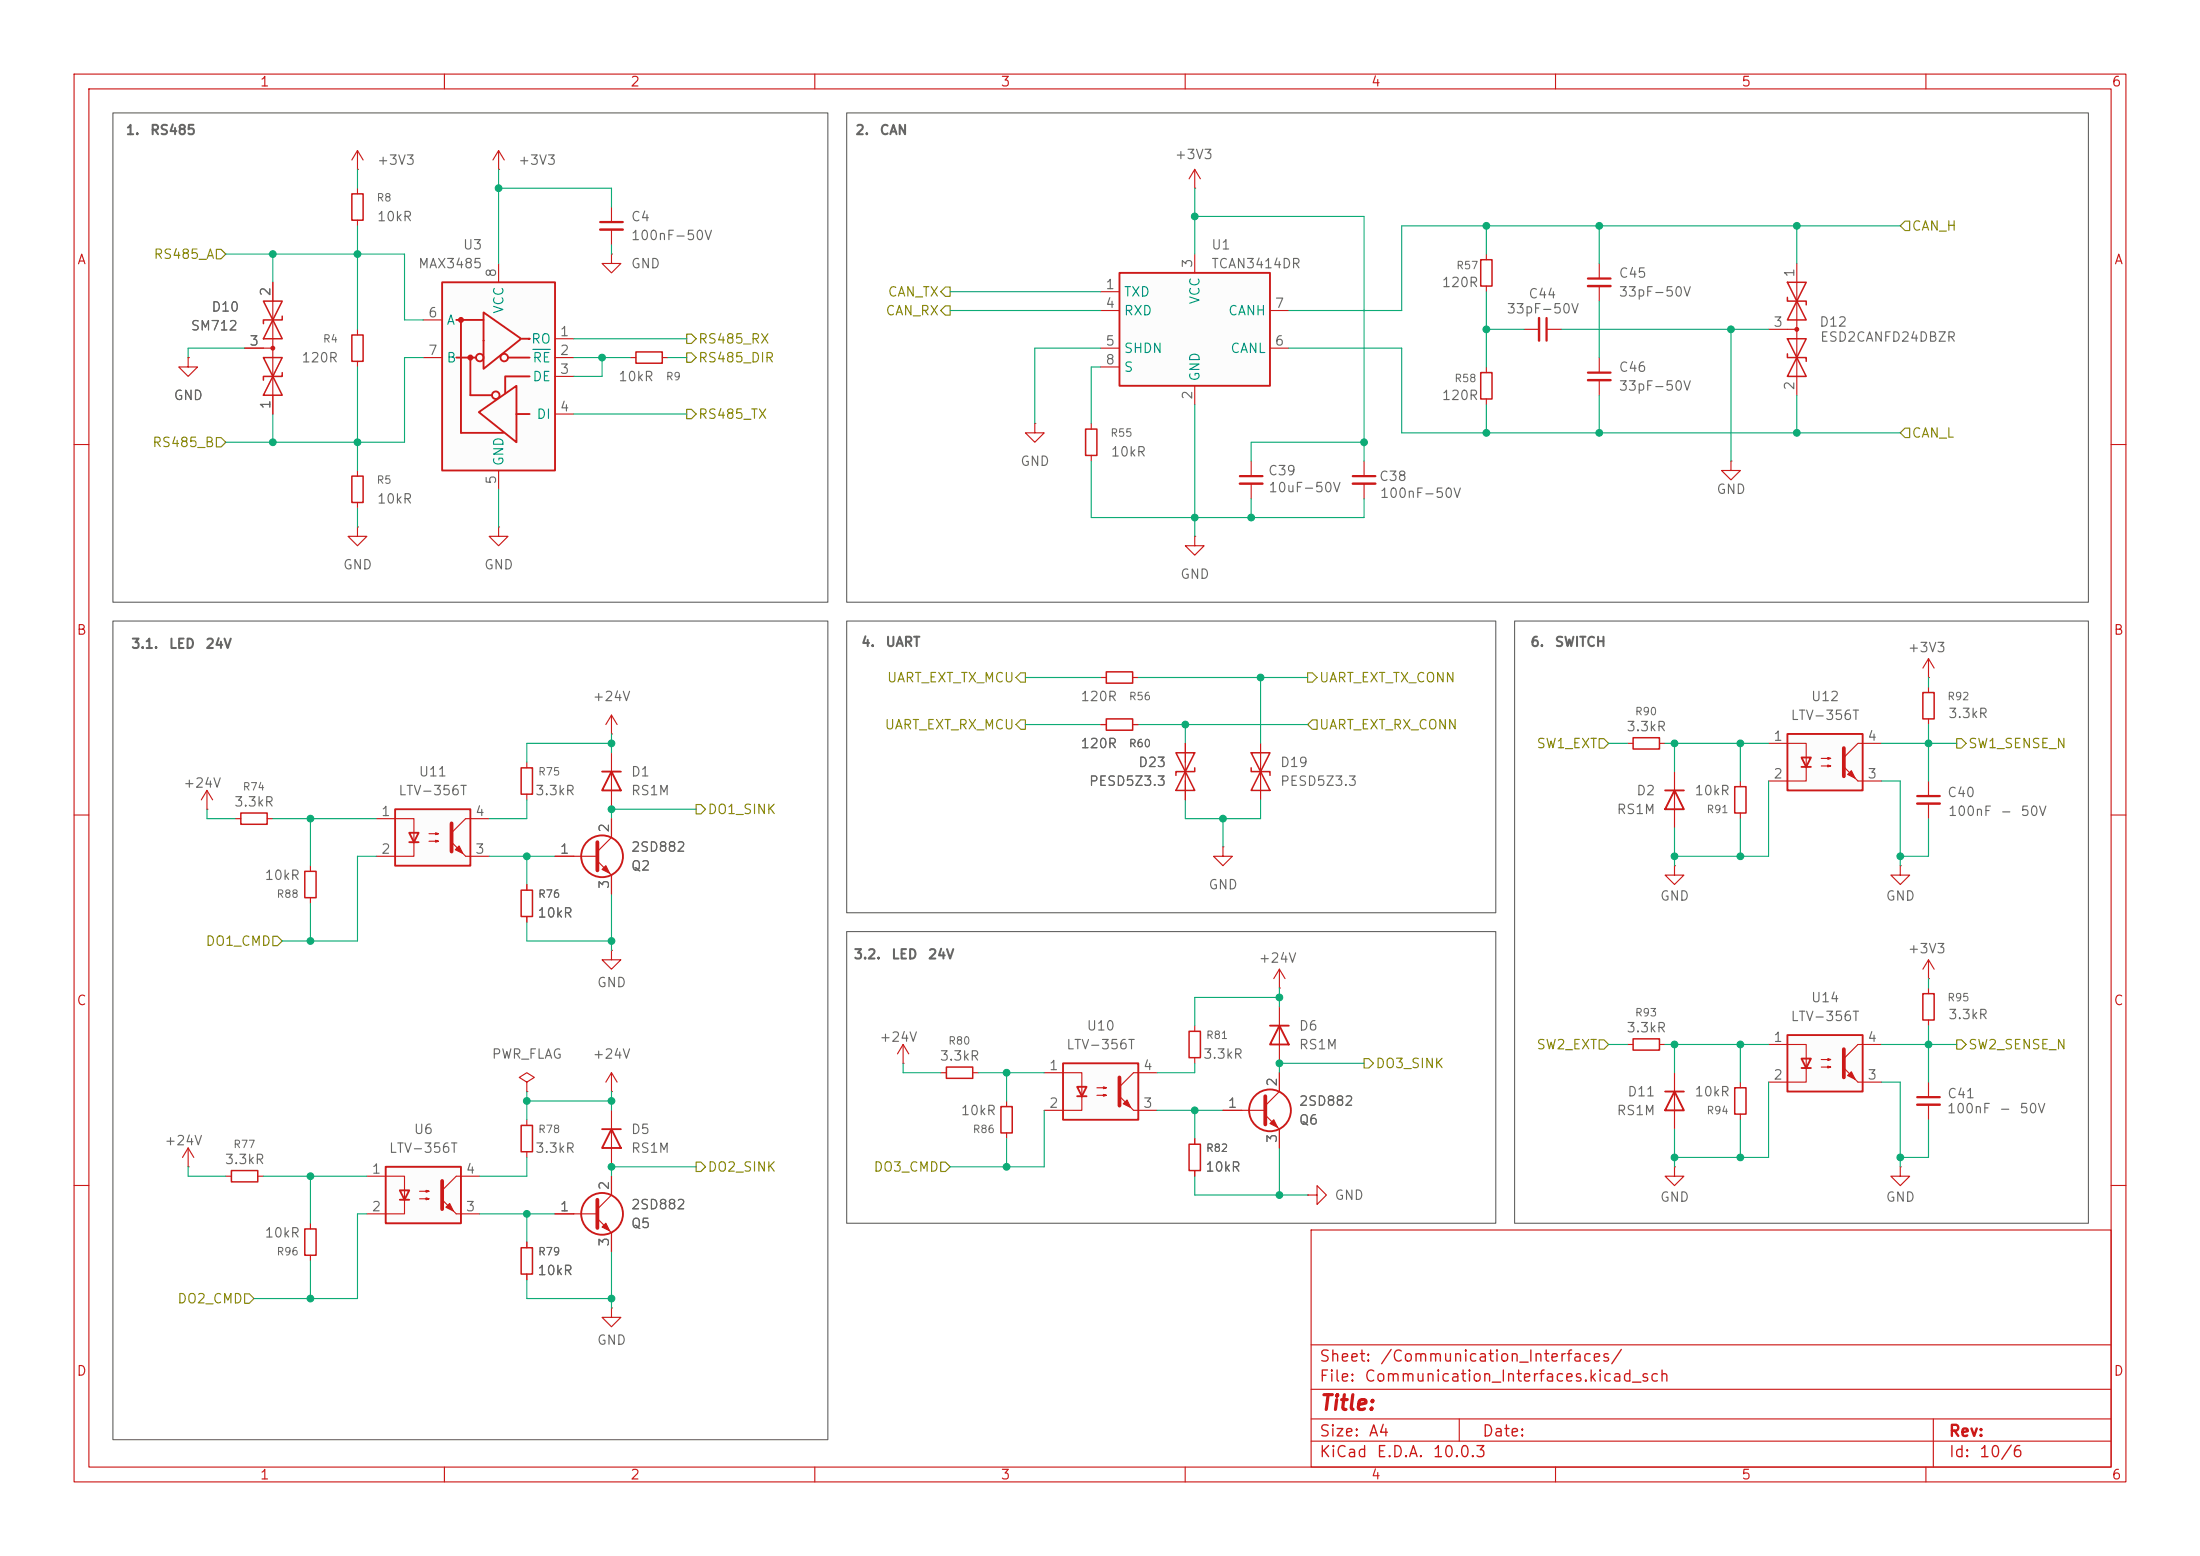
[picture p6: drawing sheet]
<svg xmlns="http://www.w3.org/2000/svg" width="297mm" height="210mm" viewBox="0 0 297 210" stroke-linecap="round" stroke-linejoin="round" font-family="sans-serif">
<g fill="none" stroke="#cc1918" stroke-width=".15">
<path d="M10 10h277v190h-277zM12 12h273v186h-273zM60 10v2M110 10v2M160 10v2M210 10v2M260 10v2M48.3 22.9h.1M48.3 20.3v2.6M48.3 20.3l-.8 1.3M48.3 20.3l.7 1.3M82.5 34.3v1.3h1.3l-1.3 1.2-1.2-1.2h1.2"/>
<path d="M82.5 34.3h.1M48.3 44.5v.7M48.3 48.8v.7M85.1 48.3h.8M89.4 48.3h.8M205.7 44.5h2.1M208.8 44.5h2M215.9 48.3v2M215.9 51.3v2M10 60h2M48.3 71.1v1.3h1.2l-1.2 1.3-1.3-1.3h1.3M48.3 71.1h.1"/>
<path d="M67.3 71.1v1.3h1.3l-1.3 1.3-1.3-1.3h1.3M67.3 71.1h.1M184.1 62.2v2.1M184.1 65.3v2M285 60h2M10 110h2M285 110h2M71.1 151.1v.8M71.1 155.4v.8M82.5 158.8v2.5l-1.9 1.9M234.9 146.1v.7M234.9 150.4v.7"/>
<path d="M10 160h2M71.1 167.6v.8M71.1 172v.7M74.9 163.8h5.7M80.6 164.5l1.9 1.9v2.5M177 166h108v32h-108zM285 160h2M60 198v2M110 198v2M160 198v2M177 194.5h108M177 191.5h108"/>
<path d="M177 187.5h108M177 181.5h108M197 191.5v3M210 198v2M260 198v2M261 191.5v6.5"/>
</g>
<path d="M47.5 45.2h1.5v3.6h-1.5zM85.9 47.5h3.5v1.5h-3.5zM70.4 151.9h1.5v3.5h-1.5zM234.2 146.8h1.5v3.6h-1.5zM70.4 168.4h1.5v3.6h-1.5z" fill="none" stroke="#cc1918" stroke-width=".2"/>
<path d="M208.8 42.9v3.1M214.4 50.3h3M182.6 64.3h3.1" fill="none" stroke="#cc1918" stroke-width=".3"/>
<path d="M207.8 42.9v3.1M214.4 51.3h3M182.6 65.3h3.1" fill="none" stroke="#cc1918" stroke-width=".33"/>
<path d="M80.6 161.9v3.8" fill="none" stroke="#cc1918" stroke-width=".51"/>
<circle cx="81.3" cy="163.8" r="2.82" fill="none" stroke="#cc1918" stroke-width=".25"/>
<path d="M81.3 165.6l.5-.5 .5 1z" fill="#cc1918" stroke="#cc1918" stroke-width=".15"/>
<path d="M59.7 38.1h15.2v25.4h-15.2z" fill="#fcfcfc"/>
<g fill="none" stroke="#cc1918" stroke-width=".25">
<path d="M59.7 38.1h15.2v25.4h-15.2zM61.6 48.3h2.7M61.6 43.2h3.7M62.2 43.2v15.2h5.7M63.5 48.3v5h2.9M64.6 55.6l5.1-3.5v7.6zM65.3 42.2l5.1 3.5-5.1 4.1zM68.6 48.3h2.9M69.8 55.9h1.7M70.5 45.7h1h-.1M71.5 50.8h-3.3v2.3"/>
<circle cx="64.8" cy="48.3" r=".51"/>
<circle cx="66.9" cy="53.3" r=".51"/>
<circle cx="68.1" cy="48.3" r=".51"/>
</g>
<g fill="#cc1918" stroke="#cc1918" stroke-width=".25">
<circle cx="63.5" cy="48.3" r=".28"/>
<circle cx="62.2" cy="43.2" r=".28"/>
</g>
<path d="M48.3 25.4v.8M48.3 29.7v.8M67.3 35.6v2.5M57.1 48.3h2.6M57.1 43.2h2.6M74.9 45.7h2.6M74.9 48.3h2.6M74.9 50.8h2.6M74.9 55.9h2.6M48.3 63.5v.8M48.3 67.8v.8M67.3 63.5v2.5" fill="none" stroke="#cc1918" stroke-width=".15"/>
<path d="M71.9 47.2h2.4" fill="none" stroke="#008484" stroke-width=".15"/>
<path d="M47.5 26.2h1.5v3.5h-1.5zM47.5 64.3h1.5v3.5h-1.5z" fill="none" stroke="#cc1918" stroke-width=".2"/>
<path d="M241.3 139.7h10.2v7.6h-10.2z" fill="#fcfcfc"/>
<path d="M81.3 104.1h2.5M82.5 104.1l1.3 2.6h-2.5zM241.3 139.7h10.2v7.6h-10.2zM243.2 142.9h1.3l-.7 1.2zM243.2 144.1h1.3" fill="none" stroke="#cc1918" stroke-width=".25"/>
<g fill="none" stroke="#cc1918" stroke-width=".15">
<path d="M82.5 99.1h.1M82.5 96.5v2.6M82.5 96.5l-.7 1.3M82.5 96.5l.8 1.3M27.9 109.2h.1M27.9 106.7l-.7 1.3M27.9 106.7l.8 1.3M27.9 106.7v2.5M31.7 110.5h.8M36.1 110.5h.7M82.5 101.6v7.6M234.9 105.4v.8"/>
<path d="M234.9 109.7v.8M260.3 133.4v.7M260.3 137.7v.7M238.8 141h5v3.3M243.8 144.1v2h-5M245.9 143h1.2l-.3 .1v-.2l.3 .1M245.9 144h1.2l-.3 .1v-.2l.3 .1M250.8 146.1h3.2M254 141h-3.2l-1.9 1.9M260.3 146.1v2M260.3 149.1v2"/>
</g>
<path d="M248.9 141.6v3.8" fill="none" stroke="#cc1918" stroke-width=".51"/>
<g fill="#cc1918" stroke="#cc1918" stroke-width=".15">
<path d="M249.4 145.2l.5-.5 .5 1z"/>
<path d="M248.9 144.1l1.9 2z"/>
</g>
<path d="M32.5 109.7h3.6v1.6h-3.6zM234.2 106.2h1.5v3.5h-1.5zM259.6 134.1h1.5v3.6h-1.5z" fill="none" stroke="#cc1918" stroke-width=".2"/>
<path d="M258.8 148.1h3.1" fill="none" stroke="#cc1918" stroke-width=".3"/>
<path d="M258.8 149.1h3.1" fill="none" stroke="#cc1918" stroke-width=".33"/>
<path d="M53.3 109.2h10.2v7.6h-10.2z" fill="#fcfcfc"/>
<path d="M53.3 109.2h10.2v7.6h-10.2zM55.2 112.4h1.3l-.6 1.3zM55.2 113.7h1.3" fill="none" stroke="#cc1918" stroke-width=".25"/>
<path d="M168.9 62.2v2.1M168.9 65.3v2M50.8 110.5h5.1v3.3M55.9 113.7v1.9h-5.1M57.9 112.5h1.3l-.4 .1v-.2l.4 .1M57.9 113.5h1.3l-.4 .2v-.3l.4 .1M62.9 115.6h3.1M66 110.5h-3.1l-1.9 1.9M71.1 102.9v.7M71.1 107.2v.8M71.1 119.4v.7M71.1 123.7v.8" fill="none" stroke="#cc1918" stroke-width=".15"/>
<path d="M61 111.1v3.8" fill="none" stroke="#cc1918" stroke-width=".51"/>
<g fill="#cc1918" stroke="#cc1918" stroke-width=".15">
<path d="M61.5 114.7l.5-.5 .5 1z"/>
<path d="M61 113.7l1.9 1.9z"/>
</g>
<path d="M70.4 103.6h1.5v3.6h-1.5zM70.4 120.1h1.5v3.6h-1.5z" fill="none" stroke="#cc1918" stroke-width=".2"/>
<path d="M167.4 64.3h3" fill="none" stroke="#cc1918" stroke-width=".3"/>
<path d="M167.4 65.3h3" fill="none" stroke="#cc1918" stroke-width=".33"/>
<path d="M52.1 157.5h10.1v7.6h-10.1z" fill="#fcfcfc"/>
<g fill="none" stroke="#cc1918" stroke-width=".25">
<path d="M52.1 157.5h10.1v7.6h-10.1zM54 160.7h1.2l-.6 1.2zM54 161.9h1.2"/>
<circle cx="81.3" cy="115.6" r="2.82"/>
</g>
<g fill="none" stroke="#cc1918" stroke-width=".15">
<path d="M41.9 116.8v.8M74.9 115.6h5.7M80.6 116.2l1.9 1.9v2.6M82.5 110.5v2.5l-1.9 1.9M41.9 121.2v.7M82.5 128.3v1.2h1.3l-1.3 1.3-1.2-1.3h1.2M82.5 128.3h.1M49.5 158.8h5.1v3.3M64.8 158.8h-3.2l-1.9 1.9M71.1 146.1l1-.7-1-.6-1 .6 1 .7v1.2M71.1 147.3h.1M82.5 147.3h.1"/>
<path d="M82.5 144.8l-.7 1.3M82.5 144.8l.8 1.3M82.5 144.8v2.5M54.6 161.9v1.9h-5.1M56.6 160.8h1.3l-.4 .1v-.2l.4 .1M56.6 161.8h1.3l-.4 .1v-.2l.4 .1M61.6 163.8h3.2M82.5 176.5v1.3h1.3l-1.3 1.3-1.2-1.3h1.2M82.5 176.5h.1"/>
</g>
<path d="M80.6 113.7v3.8M59.7 159.4v3.8" fill="none" stroke="#cc1918" stroke-width=".51"/>
<g fill="#cc1918" stroke="#cc1918" stroke-width=".15">
<path d="M60.2 162.9l.5-.5 .5 1z"/>
<path d="M59.7 161.9l1.9 1.9z"/>
<path d="M81.3 117.3l.5-.5 .5 1.1z"/>
</g>
<path d="M41.1 117.6h1.6v3.6h-1.6z" fill="none" stroke="#cc1918" stroke-width=".2"/>
<path d="M241.3 99.1h10.2v7.6h-10.2z" fill="#fcfcfc"/>
<path d="M241.3 99.1h10.2v7.6h-10.2zM243.2 102.2h1.3l-.7 1.3zM243.2 103.5h1.3M81.3 152.4h2.5M82.5 152.4l1.3 2.5h-2.5z" fill="none" stroke="#cc1918" stroke-width=".25"/>
<g fill="none" stroke="#cc1918" stroke-width=".15">
<path d="M161.3 72.4v1.3h1.3l-1.3 1.2-1.3-1.2h1.3M161.3 72.4h.1M148.6 91.4h.8M152.9 91.4h.8M260.3 92.7v.8M260.3 97v.8M238.8 100.3h5v3.3M243.8 103.5v1.9h-5M245.9 102.4h1.2l-.3 .1v-.3l.3 .2M245.9 103.4h1.2l-.3 .1v-.2l.3 .1M250.8 105.4h3.2M254 100.3h-3.2l-1.9 1.9"/>
<path d="M25.4 157.5h.1M25.4 154.9l-.8 1.3M25.4 154.9l.8 1.3M25.4 154.9v2.6M30.5 158.8h.7M34.8 158.8h.8M82.5 149.9v7.6M41.9 165.1v.8M41.9 169.4v.8"/>
</g>
<path d="M248.9 101v3.8" fill="none" stroke="#cc1918" stroke-width=".51"/>
<g fill="#cc1918" stroke="#cc1918" stroke-width=".15">
<path d="M249.9 104l.5 1-1-.5z"/>
<path d="M248.9 103.5l1.9 1.9z"/>
</g>
<path d="M149.4 90.7h3.5v1.5h-3.5zM259.6 93.5h1.5v3.5h-1.5zM31.2 158h3.6v1.5h-3.6zM41.1 165.9h1.6v3.5h-1.6z" fill="none" stroke="#cc1918" stroke-width=".2"/>
<path d="M151.1 36.8h20.3v15.3h-20.3z" fill="#fcfcfc"/>
<g fill="none" stroke="#cc1918" stroke-width=".25">
<path d="M151.1 36.8h20.3v15.3h-20.3zM171.4 138.4h2.6M172.7 138.4l1.3 2.6h-2.6z"/>
<circle cx="171.4" cy="149.9" r="2.82"/>
</g>
<g fill="none" stroke="#cc1918" stroke-width=".15">
<path d="M36.8 38.1v17.8M67.3 22.9h.1M67.3 20.3l-.8 1.3M67.3 20.3l.8 1.3M67.3 20.3v2.6M82.5 27.9v2.1M82.5 31v2M148.6 39.4h2.5M161.3 34.3v2.5M25.4 48.3v1.2h1.3l-1.3 1.3-1.3-1.3h1.3M25.4 48.3h.1M33 47h3.8"/>
<path d="M147.3 57.2v.7M148.6 41.9h2.5M148.6 47h2.5M148.6 49.5h2.5M161.3 52.1v2.5M171.4 41.9h2.6M171.4 47h2.6M147.3 61.5v.7M148.6 97.8h.8M152.9 97.8h.8M260.3 91.4h.1M260.3 88.9l-.7 1.3"/>
<path d="M260.3 88.9l.8 1.3M260.3 88.9v2.5M160 100.3v7.7M165.1 114.3v1.3h1.3l-1.3 1.2-1.3-1.2h1.3M165.1 114.3h.1M170.2 100.3v7.7M256.5 116.8v1.3h1.3l-1.3 1.3-1.2-1.3h1.2M256.5 116.8h.1M260.3 105.4v2M260.3 108.5v2M172.7 133.4h.1M172.7 130.8l-.7 1.3"/>
<path d="M172.7 130.8l.8 1.3M172.7 130.8v2.6M172.7 135.9v7.6M135.9 148.6v.8M135.9 152.9v.8M161.3 153.7v.7M161.3 158v.8M165.1 149.9h5.7M170.8 150.5l1.9 1.9v2.5M172.7 144.8v2.5l-1.9 1.9M176.5 161.3h1.3v-1.3l1.3 1.3-1.3 1.3v-1.3M176.5 161.3h.1"/>
</g>
<g fill="none" stroke="#cc1918" stroke-width=".2">
<path d="M35.6 48.3l2.5 5h-2.5l2.5-5zM35.6 40.6h2.5l-2.5 5.1h2.5zM38.1 50.3v.5h-2.5v.5M38.1 42.7v.5h-2.5v.5M146.6 57.9h1.5v3.6h-1.5zM149.4 97h3.5v1.6h-3.5zM158.7 101.6h2.6l-1.3 2.5zM160 104.1l1.3 2.6h-2.6zM161.3 103.6v.5h-2.6v.5M168.9 101.6h2.5l-1.2 2.5zM168.9 103.6v.5h2.5v.5M170.2 104.1l1.2 2.6h-2.5z"/>
<path d="M135.1 149.4h1.6v3.5h-1.6zM160.5 154.4h1.6v3.6h-1.6z"/>
</g>
<path d="M81 30h3.1M258.8 107.4h3.1" fill="none" stroke="#cc1918" stroke-width=".3"/>
<path d="M81 31h3.1M258.8 108.5h3.1" fill="none" stroke="#cc1918" stroke-width=".33"/>
<g fill="#cc1918" stroke="#cc1918" stroke-width=".15">
<path d="M171.4 151.6l.6-.5 .5 1z"/>
<circle cx="36.8" cy="47" r=".25"/>
</g>
<path d="M170.8 148v3.8" fill="none" stroke="#cc1918" stroke-width=".51"/>
<path d="M143.5 143.5h10.2v7.6h-10.2z" fill="#fcfcfc"/>
<path d="M224.8 106.7h2.5M226.1 106.7l1.2 2.5h-2.5zM143.5 143.5h10.2v7.6h-10.2zM145.4 146.7h1.3l-.7 1.3zM145.4 148h1.3M224.8 147.3h2.5M226.1 147.3l1.2 2.6h-2.5z" fill="none" stroke="#cc1918" stroke-width=".25"/>
<g fill="none" stroke="#cc1918" stroke-width=".15">
<path d="M36.8 38.1v2.5M161.3 25.4h.1M161.3 22.9v2.5M161.3 22.9l-.8 1.2M161.3 22.9l.8 1.2M200.7 34.3v.8M200.7 38.6v.8M215.9 35.6v2M215.9 38.6v2M242.6 35.6v17.7M25.4 48.3h.1M33 47h2.6"/>
<path d="M36.8 53.3v2.6M139.7 57.2v1.2h1.3l-1.3 1.3-1.3-1.3h1.3M139.7 57.2h.1M200.7 49.5v.8M200.7 53.8v.8M238.8 44.5h3.8M233.7 62.2v1.3h1.2l-1.2 1.3-1.3-1.3h1.3M233.7 62.2h.1M148.6 97.8h.8M152.9 97.8h.8M71.1 119.4v.7M74.9 115.6h2.6"/>
<path d="M82.5 110.5v2.5M82.5 118.1v2.6M160 100.3v2.6M160 105.4v2.6M219.7 100.3h.8M224 100.3h.8M226.1 116.8v1.3h1.2l-1.2 1.3-1.3-1.3h1.3M226.1 116.8h.1M226.1 104.1v7.7M71.1 123.7v.8M161.3 138.4v.8M260.3 132.1h.1"/>
<path d="M260.3 129.5l-.7 1.3M260.3 129.5l.8 1.3M260.3 129.5v2.6M82.5 158.8v2.5M121.9 143.5h.1M121.9 141l-.7 1.2M121.9 141l.8 1.2M121.9 141v2.5M127 144.8h.8M131.3 144.8h.8M141 144.8h5v3.3M146 148v1.9h-5"/>
<path d="M148.1 146.8h1.3l-.4 .1v-.2l.4 .1M148.1 147.8h1.3l-.4 .2v-.3l.4 .1M153 149.9h3.2M156.2 144.8h-3.2l-1.9 1.9M161.3 142.7v.8M161.3 153.7v.7M161.3 158v.8M165.1 149.9h2.5M172.7 144.8v2.5M172.7 152.4v2.5M219.7 141h.8M224 141h.8"/>
<path d="M226.1 157.5v1.3h1.2l-1.2 1.2-1.3-1.2h1.3M226.1 157.5h.1M226.1 144.8v7.6M256.5 157.5v1.3h1.3l-1.3 1.2-1.2-1.2h1.2M256.5 157.5h.1M71.1 167.6v.8M71.1 172v.7M74.9 163.8h2.6M82.5 166.4v2.5"/>
</g>
<path d="M151.1 145.4v3.8" fill="none" stroke="#cc1918" stroke-width=".51"/>
<g fill="#cc1918" stroke="#cc1918" stroke-width=".15">
<path d="M151.6 149l.5-.5 .6 1z"/>
<path d="M151.1 148l1.9 1.9z"/>
<circle cx="242.6" cy="44.4" r=".25"/>
</g>
<path d="M199.9 35.1h1.5v3.5h-1.5zM241.3 38.1l2.5 5.1h-2.5l2.5-5.1zM199.9 50.3h1.5v3.5h-1.5zM241.3 40.1v.5h2.5v.5M241.3 45.7h2.5l-2.5 5.1h2.5zM241.3 47.8v.5h2.5v.5M220.5 99.6h3.5v1.5h-3.5zM160.5 139.2h1.6v3.5h-1.6zM127.8 144h3.5v1.5h-3.5zM220.5 140.2h3.5v1.5h-3.5z" fill="none" stroke="#cc1918" stroke-width=".2"/>
<path d="M214.4 37.6h3" fill="none" stroke="#cc1918" stroke-width=".3"/>
<path d="M214.4 38.6h3" fill="none" stroke="#cc1918" stroke-width=".33"/>
<g fill="none" stroke="#848400" stroke-width=".15">
<path d="M29.2 33.7h.6l.7 .6-.7 .6h-.6zM127.6 38.7h.7v1.3h-.7l-.6-.6zM257.2 29.8h.6v1.3h-.6l-.7-.6zM29.2 59.1h.6l.7 .6-.7 .6h-.6zM92.7 47.6h.6l.7 .7-.7 .6h-.6zM92.7 55.2h.6l.7 .7-.7 .6h-.6zM92.7 45.1h.6l.7 .6-.7 .7h-.6zM127.6 41.3h.7v1.2h-.7l-.6-.6zM257.2 57.8h.6v1.3h-.6l-.7-.7zM137.2 91.4l.6-.6h.6v1.3h-.6zM137.2 97.8l.6-.6h.6v1.2h-.6zM176.5 90.8h.7l.6 .6-.6 .7h-.7z"/>
<path d="M177.2 97.2h.6v1.2h-.6l-.7-.6zM215.9 99.7h.6l.7 .6-.7 .7h-.6zM264.2 99.7h.6l.6 .6-.6 .7h-.6zM94 108.6h.6l.6 .6-.6 .7h-.6zM36.8 126.4h.7l.6 .6-.6 .6h-.7zM94 156.8h.6l.6 .7-.6 .6h-.6zM127 156.8h.6l.7 .7-.7 .6h-.6zM184.1 142.9h.7l.6 .6-.6 .6h-.7zM215.9 140.3h.6l.7 .7-.7 .6h-.6zM264.2 140.3h.6l.6 .7-.6 .6h-.6zM33 174.6h.7l.6 .7-.6 .6h-.7z"/>
</g>
<g fill="none" stroke="#0dab76" stroke-width=".15">
<path d="M30.5 34.3h24.1v8.9h2.5M36.8 34.3v3.8M48.3 22.9v2.5M48.3 30.5v14M67.3 25.4h15.2v2.5M67.3 22.9v12.7M82.5 33v1.3M128.3 39.4h20.3M161.3 25.4v8.9M161.3 29.2h22.8v33M200.7 30.5v3.8M200.7 39.4v10.1"/>
<path d="M215.9 30.5v5.1M242.6 30.5v5.1M256.5 30.5h-67.3v11.4h-15.2M33 47h-7.6v1.3M36.8 55.9v3.8M48.3 49.5v14M57.1 48.3h-2.5v11.4h-24.1M77.5 48.3h7.6M77.5 45.7h15.2M77.5 55.9h15.2M81.3 48.3v2.5h-3.8M90.2 48.3h2.5"/>
<path d="M128.3 41.9h20.3M148.6 47h-8.9v10.2M148.6 49.5h-1.3v7.7M161.3 54.6v17.8M174 47h15.2v11.4h67.3M184.1 59.7h-15.2v2.5M200.7 54.6v3.8M200.7 44.5h5M210.8 44.5h28M215.9 40.6v7.7M215.9 53.3v5.1M233.7 44.5v17.7"/>
<path d="M242.6 53.3v5.1M48.3 68.6v2.5M67.3 66v5.1M147.3 62.2v7.7h36.8v-2.6M168.9 67.3v2.6M82.5 99.1v2.5M138.4 97.8h10.2M138.4 91.4h10.2M153.7 97.8h22.8M153.7 91.4h22.8M160 97.8v2.5M170.2 91.4v8.9"/>
<path d="M260.3 91.4v1.3M260.3 97.8v7.6M27.9 109.2v1.3h3.8M36.8 110.5h14M41.9 110.5v6.3M50.8 115.6h-2.5v11.4h-10.2M66 115.6h8.9M71.1 108v2.5h-5.1M71.1 115.6v3.8M82.5 100.3h-11.4v2.6M94 109.2h-11.5v1.3M160 108v2.5h10.2v-2.5"/>
<path d="M165.1 110.5v3.8M217.2 100.3h2.5M224.8 100.3h14M226.1 100.3v3.8M226.1 111.8v5M234.9 100.3v5.1M234.9 110.5v5.1M238.8 105.4v10.2h-12.7M254 100.3h10.2M254 105.4h2.5v11.4M260.3 110.5v5.1h-3.8M41.9 121.9v5.1"/>
<path d="M71.1 124.5v2.5h11.4M82.5 120.7v7.6M172.7 133.4v2.5M172.7 134.6h-11.4v3.8M260.3 132.1v1.3M260.3 138.4v7.7M25.4 157.5v1.3h5.1M35.6 158.8h13.9M41.9 158.8v6.3M71.1 147.3v3.8M71.1 156.2v2.6h-6.3M71.1 148.6h11.4"/>
<path d="M82.5 147.3v2.6M94 157.5h-11.5v1.3M121.9 143.5v1.3h5.1M132.1 144.8h8.9M135.9 144.8v3.8M135.9 153.7v3.8M141 149.9v7.6h-12.7M156.2 149.9h8.9M161.3 143.5v1.3h-5.1M161.3 149.9v3.8M161.3 158.8v2.5h15.2M172.7 154.9v6.4"/>
<path d="M184.1 143.5h-11.4v1.3M217.2 141h2.5M224.8 141h14M226.1 141v3.8M226.1 152.4v5.1M234.9 141v5.1M234.9 151.1v5.1M238.8 146.1v10.1h-12.7M254 141h10.2M254 146.1h2.5v11.4M260.3 151.1v5.1h-3.8M41.9 170.2v5.1"/>
<path d="M49.5 163.8h-1.2v11.5h-14M64.8 163.8h10.1M71.1 172.7v2.6h11.4M71.1 163.8v3.8M82.5 168.9v7.6"/>
</g>
<path d="M15.2 15.2h96.6v66.1h-96.6zM114.3 15.2h167.6v66.1h-167.6zM15.2 83.8h96.6v110.5h-96.6zM114.3 83.8h87.6v39.4h-87.6zM204.5 83.8h77.4v81.3h-77.4zM114.3 125.7h87.6v39.4h-87.6z" fill="none" stroke="#666" stroke-width=".15"/>
<g fill="#0dab76" stroke="#0dab76" stroke-width=".14">
<circle cx="67.3" cy="25.4" r=".46"/>
<circle cx="48.3" cy="34.3" r=".46"/>
<circle cx="81.3" cy="48.3" r=".46"/>
<circle cx="82.5" cy="109.2" r=".46"/>
<circle cx="82.5" cy="100.3" r=".46"/>
<circle cx="71.1" cy="148.6" r=".46"/>
<circle cx="82.5" cy="157.5" r=".46"/>
<circle cx="82.5" cy="127" r=".46"/>
<circle cx="82.5" cy="148.6" r=".46"/>
<circle cx="41.9" cy="127" r=".46"/>
<circle cx="41.9" cy="110.5" r=".46"/>
<circle cx="71.1" cy="115.6" r=".46"/>
<circle cx="41.9" cy="158.8" r=".46"/>
<circle cx="172.7" cy="143.5" r=".46"/>
<circle cx="135.9" cy="157.5" r=".46"/>
<circle cx="172.7" cy="161.3" r=".46"/>
<circle cx="135.9" cy="144.8" r=".46"/>
<circle cx="161.3" cy="149.9" r=".46"/>
<circle cx="172.7" cy="134.6" r=".46"/>
<circle cx="41.9" cy="175.3" r=".46"/>
<circle cx="82.5" cy="175.3" r=".46"/>
<circle cx="71.1" cy="163.8" r=".46"/>
<circle cx="36.8" cy="34.3" r=".46"/>
<circle cx="48.3" cy="59.7" r=".46"/>
<circle cx="36.8" cy="59.7" r=".46"/>
<circle cx="168.9" cy="69.9" r=".46"/>
<circle cx="161.3" cy="69.9" r=".46"/>
<circle cx="184.1" cy="59.7" r=".46"/>
<circle cx="200.7" cy="44.5" r=".46"/>
<circle cx="200.7" cy="58.4" r=".46"/>
<circle cx="161.3" cy="29.2" r=".46"/>
<circle cx="160" cy="97.8" r=".46"/>
<circle cx="170.2" cy="91.4" r=".46"/>
<circle cx="165.1" cy="110.5" r=".46"/>
<circle cx="226.1" cy="100.3" r=".46"/>
<circle cx="226.1" cy="115.6" r=".46"/>
<circle cx="234.9" cy="115.6" r=".46"/>
<circle cx="215.9" cy="58.4" r=".46"/>
<circle cx="242.6" cy="58.4" r=".46"/>
<circle cx="233.7" cy="44.5" r=".46"/>
<circle cx="242.6" cy="30.5" r=".46"/>
<circle cx="215.9" cy="30.5" r=".46"/>
<circle cx="200.7" cy="30.5" r=".46"/>
<circle cx="226.1" cy="141" r=".46"/>
<circle cx="256.5" cy="156.2" r=".46"/>
<circle cx="234.9" cy="156.2" r=".46"/>
<circle cx="226.1" cy="156.2" r=".46"/>
<circle cx="234.9" cy="141" r=".46"/>
<circle cx="260.3" cy="141" r=".46"/>
<circle cx="234.9" cy="100.3" r=".46"/>
<circle cx="256.5" cy="115.6" r=".46"/>
<circle cx="260.3" cy="100.3" r=".46"/>
</g>
<text font-size="2" fill="#cc1918" x="178" y="190.8">Title:</text>
<g font-size="1.5" fill="#cc1918">
<text x="178" y="184.2">Sheet:</text>
<text x="186.2" y="184.2">/Communication_Interfaces/</text>
<text x="178" y="186.9">File:</text>
<text x="184.1" y="186.9">Communication_Interfaces.kicad_sch</text>
<text x="178" y="197.1">KiCad</text>
<text x="178" y="194.3">Size:</text>
<text x="184.7" y="194.3">A4</text>
<text x="185.7" y="197.1">E.D.A.</text>
<text x="193.3" y="197.1">10.0.3</text>
<text x="200" y="194.3">Date:</text>
<text x="263" y="194.3">Rev:</text>
<text x="263" y="197.1">Id:</text>
<text x="267.1" y="197.1">10/6</text>
</g>
<g font-size="1.3" fill="#cc1918">
<text x="35" y="12">1</text>
<text x="85" y="12">2</text>
<text x="135" y="12">3</text>
<text x="185" y="12">4</text>
<text x="235" y="12">5</text>
<text x="285" y="12">6</text>
<text x="10.3" y="36">A</text>
<text x="285.3" y="36">A</text>
<text x="10.3" y="86">B</text>
<text x="285.3" y="86">B</text>
<text x="10.3" y="136">C</text>
<text x="285.3" y="136">C</text>
<text x="10.3" y="186">D</text>
<text x="285.3" y="186">D</text>
<text x="35" y="200">1</text>
<text x="85" y="200">2</text>
<text x="135" y="200">3</text>
<text x="185" y="200">4</text>
<text x="235" y="200">5</text>
<text x="285" y="200">6</text>
</g>
<g font-size="1.3" fill="#666">
<text x="16.9" y="18.5">1.</text>
<text x="20.2" y="18.5">RS485</text>
<text x="50.8" y="22.6">+3V3</text>
<text x="69.9" y="22.6">+3V3</text>
<text x="115.4" y="18.5">2.</text>
<text x="118.7" y="18.5">CAN</text>
<text x="158.5" y="21.8">+3V3</text>
<text x="50.8" y="30.2">10kR</text>
<text x="62.4" y="34">U3</text>
<text x="85.1" y="30.2">C4</text>
<text x="85.1" y="32.7">100nF-50V</text>
<text x="163.4" y="34">U1</text>
<text x="36.8" y="40.1" transform="rotate(-90 36.8 40.1)">2</text>
<text x="56.4" y="36.5">MAX3485</text>
<text x="67.3" y="37.5" transform="rotate(-90 67.3 37.5)">8</text>
<text x="85.1" y="36.5">GND</text>
<text x="149.2" y="39.3">1</text>
<text x="149.2" y="41.9">4</text>
<text x="161.3" y="36.3" transform="rotate(-90 161.3 36.3)">3</text>
<text x="163.4" y="36.5">TCAN3414DR</text>
<text x="172" y="41.9">7</text>
<text x="194.6" y="39.1">120R</text>
<text x="206.3" y="40.6">C44</text>
<text x="218.4" y="37.8">C45</text>
<text x="218.4" y="40.3">33pF-50V</text>
<text x="242.5" y="37.5" transform="rotate(-90 242.5 37.5)">1</text>
<text x="25.7" y="44.9">SM712</text>
<text x="28.5" y="42.4">D10</text>
<text x="33.6" y="47">3</text>
<text x="57.7" y="43.2">6</text>
<text x="75.5" y="45.7">1</text>
<text x="149.2" y="47">5</text>
<text x="172" y="47">6</text>
<text x="203.3" y="42.6">33pF-50V</text>
<text x="239.3" y="44.4">3</text>
<text x="245.5" y="44.4">D12</text>
<text x="245.6" y="46.4">ESD2CANFD24DBZR</text>
<text x="40.6" y="49.2">120R</text>
<text x="57.7" y="48.2">7</text>
<text x="75.5" y="48.2">2</text>
<text x="75.5" y="50.8">3</text>
<text x="83.4" y="51.8">10kR</text>
<text x="149.2" y="49.5">8</text>
<text x="218.4" y="50.5">C46</text>
<text x="218.4" y="53">33pF-50V</text>
<text x="242.5" y="52.8" transform="rotate(-90 242.5 52.8)">2</text>
<text x="23.4" y="54.3">GND</text>
<text x="36.8" y="55.3" transform="rotate(-90 36.8 55.3)">1</text>
<text x="75.5" y="55.9">4</text>
<text x="161.3" y="54" transform="rotate(-90 161.3 54)">2</text>
<text x="194.6" y="54.3">120R</text>
<text x="67.3" y="65.5" transform="rotate(-90 67.3 65.5)">5</text>
<text x="137.7" y="63.2">GND</text>
<text x="149.9" y="61.9">10kR</text>
<text x="171.1" y="64.5">C39</text>
<text x="186.1" y="65.2">C38</text>
<text x="50.8" y="68.3">10kR</text>
<text x="171.2" y="66.8">10uF-50V</text>
<text x="186.2" y="67.5">100nF-50V</text>
<text x="231.6" y="67">GND</text>
<text x="46.2" y="77.2">GND</text>
<text x="65.3" y="77.2">GND</text>
<text x="159.3" y="78.4">GND</text>
<text x="17.6" y="87.8">3.1.</text>
<text x="22.7" y="87.8">LED</text>
<text x="27.6" y="87.8">24V</text>
<text x="116.2" y="87.6">4.</text>
<text x="119.5" y="87.6">UART</text>
<text x="206.5" y="87.6">6.</text>
<text x="209.8" y="87.6">SWITCH</text>
<text x="257.5" y="88.3">+3V3</text>
<text x="79.9" y="95">+24V</text>
<text x="145.8" y="95">120R</text>
<text x="244.4" y="95">U12</text>
<text x="145.8" y="101.3">120R</text>
<text x="219.5" y="99">3.3kR</text>
<text x="239.3" y="100.3">1</text>
<text x="241.7" y="97.5">LTV-356T</text>
<text x="252" y="100.3">4</text>
<text x="262.9" y="97.2">3.3kR</text>
<text x="24.6" y="106.6">+24V</text>
<text x="53.7" y="107.7">LTV-356T</text>
<text x="56.4" y="105.1">U11</text>
<text x="72.2" y="107.7">3.3kR</text>
<text x="85.1" y="105.1">D1</text>
<text x="85.1" y="107.7">RS1M</text>
<text x="146.9" y="106.4">PESD5Z3.3</text>
<text x="153.6" y="103.8">D23</text>
<text x="172.7" y="106.4">PESD5Z3.3</text>
<text x="172.7" y="103.8">D19</text>
<text x="220.8" y="107.7">D2</text>
<text x="228.7" y="107.7">10kR</text>
<text x="239.3" y="105.4">2</text>
<text x="252" y="105.4">3</text>
<text x="262.8" y="107.9">C40</text>
<text x="31.5" y="109.2">3.3kR</text>
<text x="51.4" y="110.5">1</text>
<text x="64.1" y="110.5">4</text>
<text x="82.5" y="112.5" transform="rotate(-90 82.5 112.5)">2</text>
<text x="218.2" y="110.2">RS1M</text>
<text x="262.9" y="110.4">100nF</text>
<text x="269.9" y="110.4">-</text>
<text x="272.7" y="110.4">50V</text>
<text x="35.6" y="119.1">10kR</text>
<text x="51.4" y="115.5">2</text>
<text x="64.1" y="115.5">3</text>
<text x="75.5" y="115.5">1</text>
<text x="85.1" y="115.3">2SD882</text>
<text x="85.1" y="117.8">Q2</text>
<text x="72.5" y="124.2">10kR</text>
<text x="82.5" y="120.1" transform="rotate(-90 82.5 120.1)">3</text>
<text x="163.1" y="120.4">GND</text>
<text x="224" y="121.9">GND</text>
<text x="254.5" y="121.9">GND</text>
<text x="115.2" y="129.8">3.2.</text>
<text x="120.3" y="129.8">LED</text>
<text x="125.2" y="129.8">24V</text>
<text x="169.8" y="130.3">+24V</text>
<text x="257.5" y="129">+3V3</text>
<text x="80.5" y="133.6">GND</text>
<text x="244.4" y="135.6">U14</text>
<text x="262.9" y="137.9">3.3kR</text>
<text x="66.3" y="143.2">PWR_FLAG</text>
<text x="79.9" y="143.2">+24V</text>
<text x="118.6" y="140.9">+24V</text>
<text x="126.8" y="143.5">3.3kR</text>
<text x="143.9" y="141.9">LTV-356T</text>
<text x="146.6" y="139.4">U10</text>
<text x="162.3" y="143.2">3.3kR</text>
<text x="175.3" y="139.4">D6</text>
<text x="175.3" y="141.9">RS1M</text>
<text x="219.5" y="139.7">3.3kR</text>
<text x="239.3" y="140.9">1</text>
<text x="241.7" y="138.1">LTV-356T</text>
<text x="252" y="140.9">4</text>
<text x="141.5" y="144.8">1</text>
<text x="141.5" y="149.8">2</text>
<text x="154.2" y="149.8">3</text>
<text x="154.2" y="144.8">4</text>
<text x="165.7" y="149.8">1</text>
<text x="172.7" y="146.8" transform="rotate(-90 172.7 146.8)">2</text>
<text x="175.3" y="149.6">2SD882</text>
<text x="219.6" y="148.3">D11</text>
<text x="228.7" y="148.3">10kR</text>
<text x="239.3" y="146">2</text>
<text x="252" y="146">3</text>
<text x="262.8" y="148.5">C41</text>
<text x="22.1" y="154.9">+24V</text>
<text x="52.4" y="155.9">LTV-356T</text>
<text x="55.8" y="153.4">U6</text>
<text x="72.2" y="155.9">3.3kR</text>
<text x="85.1" y="153.4">D5</text>
<text x="85.1" y="155.9">RS1M</text>
<text x="129.6" y="150.8">10kR</text>
<text x="172.7" y="154.4" transform="rotate(-90 172.7 154.4)">3</text>
<text x="175.3" y="152.1">Q6</text>
<text x="218.2" y="150.8">RS1M</text>
<text x="262.7" y="150.6">100nF</text>
<text x="269.8" y="150.6">-</text>
<text x="272.5" y="150.6">50V</text>
<text x="30.3" y="157.4">3.3kR</text>
<text x="50.1" y="158.7">1</text>
<text x="62.8" y="158.7">4</text>
<text x="82.5" y="160.7" transform="rotate(-90 82.5 160.7)">2</text>
<text x="162.6" y="158.5">10kR</text>
<text x="35.6" y="167.3">10kR</text>
<text x="50.1" y="163.8">2</text>
<text x="62.8" y="163.8">3</text>
<text x="75.5" y="163.8">1</text>
<text x="85.1" y="163.5">2SD882</text>
<text x="85.1" y="166.1">Q5</text>
<text x="180.1" y="162.3">GND</text>
<text x="224" y="162.5">GND</text>
<text x="254.5" y="162.5">GND</text>
<text x="72.5" y="172.4">10kR</text>
<text x="82.5" y="168.3" transform="rotate(-90 82.5 168.3)">3</text>
<text x="80.5" y="181.8">GND</text>
</g>
<g font-size="1.3" fill="#848400">
<text x="20.7" y="35.3">RS485_A</text>
<text x="258" y="31.5">CAN_H</text>
<text x="119.8" y="40.3">CAN_TX</text>
<text x="94.2" y="46.7">RS485_RX</text>
<text x="119.5" y="42.9">CAN_RX</text>
<text x="94.2" y="49.2">RS485_DIR</text>
<text x="94.2" y="56.9">RS485_TX</text>
<text x="258" y="59.4">CAN_L</text>
<text x="20.5" y="60.7">RS485_B</text>
<text x="119.7" y="92.4">UART_EXT_TX_MCU</text>
<text x="178" y="92.4">UART_EXT_TX_CONN</text>
<text x="119.3" y="98.8">UART_EXT_RX_MCU</text>
<text x="178" y="98.8">UART_EXT_RX_CONN</text>
<text x="207.3" y="101.3">SW1_EXT</text>
<text x="265.6" y="101.3">SW1_SENSE_N</text>
<text x="95.4" y="110.2">DO1_SINK</text>
<text x="27.7" y="128">DO1_CMD</text>
<text x="207.3" y="141.9">SW2_EXT</text>
<text x="265.6" y="141.9">SW2_SENSE_N</text>
<text x="185.6" y="144.5">DO3_SINK</text>
<text x="95.4" y="158.5">DO2_SINK</text>
<text x="117.8" y="158.5">DO3_CMD</text>
<text x="23.9" y="176.2">DO2_CMD</text>
</g>
<g font-size="1.3" fill="#008484">
<text x="151.6" y="40.3">TXD</text>
<text x="162.3" y="41.2" transform="rotate(-90 162.3 41.2)">VCC</text>
<text x="60.2" y="44.2">A</text>
<text x="68.3" y="42.4" transform="rotate(-90 68.3 42.4)">VCC</text>
<text x="71.6" y="46.7">RO</text>
<text x="151.6" y="42.9">RXD</text>
<text x="151.6" y="48">SHDN</text>
<text x="165.7" y="42.9">CANH</text>
<text x="166" y="48">CANL</text>
<text x="60.2" y="49.2">B</text>
<text x="71.8" y="49.2">RE</text>
<text x="71.8" y="51.8">DE</text>
<text x="151.6" y="50.5">S</text>
<text x="162.3" y="51.6" transform="rotate(-90 162.3 51.6)">GND</text>
<text x="72.3" y="56.9">DI</text>
<text x="68.3" y="63" transform="rotate(-90 68.3 63)">GND</text>
</g>
<g font-size="1" fill="#666">
<text x="50.8" y="27.4">R8</text>
<text x="196.5" y="36.6">R57</text>
<text x="43.5" y="46.5">R4</text>
<text x="89.8" y="51.6">R9</text>
<text x="196.3" y="51.8">R58</text>
<text x="149.8" y="59.2">R55</text>
<text x="50.8" y="65.5">R5</text>
<text x="152.3" y="94.8">R56</text>
<text x="262.8" y="94.8">R92</text>
<text x="152.3" y="101.1">R60</text>
<text x="220.6" y="96.8">R90</text>
<text x="32.7" y="106.9">R74</text>
<text x="72.6" y="104.9">R75</text>
<text x="230.3" y="110">R91</text>
<text x="37.3" y="121.4">R88</text>
<text x="72.6" y="121.4">R76</text>
<text x="220.6" y="137.4">R93</text>
<text x="262.8" y="135.4">R95</text>
<text x="127.9" y="141.2">R80</text>
<text x="162.7" y="140.5">R81</text>
<text x="31.4" y="155.2">R77</text>
<text x="72.6" y="153.2">R78</text>
<text x="131.2" y="153.2">R86</text>
<text x="162.7" y="155.7">R82</text>
<text x="230.3" y="150.6">R94</text>
<text x="37.3" y="169.7">R96</text>
<text x="72.6" y="169.7">R79</text>
</g>
</svg>
